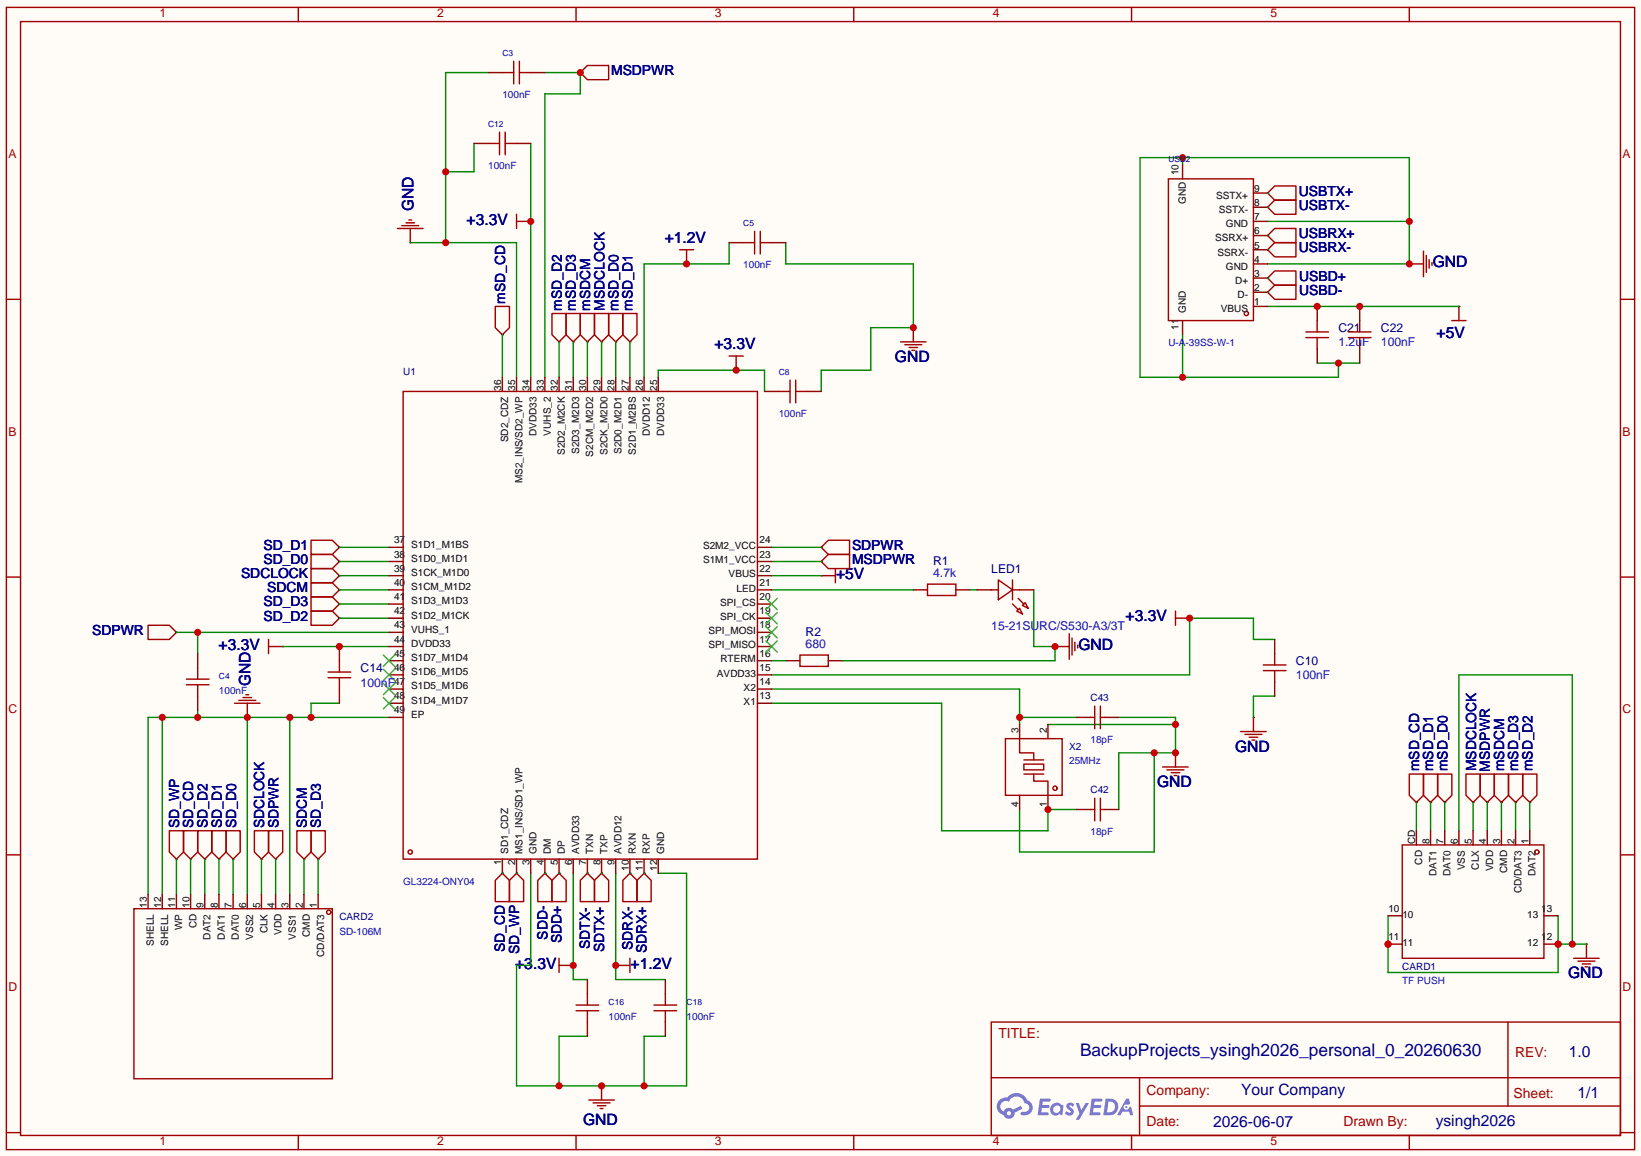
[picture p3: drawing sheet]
<svg xmlns="http://www.w3.org/2000/svg" width="294mm" height="207mm" viewBox="0 0 294 207" stroke-linecap="round" stroke-linejoin="round" font-family="sans-serif">
<path d="M0 0h294.1v207.2h-294.1z" fill="#fffcf7"/>
<g fill="none" stroke="#a10000" stroke-width=".25">
<path d="M1.1 1.3h291.9v204.8h-291.9zM3.7 3.9h286.7v199.6h-286.7zM53.5 1.3v2.6M103.3 1.3v2.6M153 1.3v2.6M202.8 1.3v2.6M252.6 1.3v2.6M1.1 53.7h2.6M290.4 53.7h2.6M1.1 103.4h2.6M290.4 103.4h2.6M1.1 153.2h2.6"/>
<path d="M290.4 153.2h2.6M177.7 183.2h112.7v20.3h-112.7zM177.7 193.2h112.7M204.2 198.2h86.2M204.2 193.2v10.1M270.3 183.2v15M1.1 203h2.6M53.5 203.5v2.6M103.3 203.5v2.6M153 203.5v2.6M202.8 203.5v2.6M252.6 203.5v2.6"/>
<path d="M290.4 203h2.6"/>
</g>
<g fill="#5487ff">
<path d="M191.3 197.8l.5-.2 .4 .1 .3 .3-.2 .4a.33 .33 0 0 0-.3-.3 .33 .33 0 0 0-.3 .2 1.01 1.01 0 0 1 .7 1.3 .96 .96 0 0 1-1.6-.1l.4-.4 .5 .3 .2-.1v-.1a.88 .88 0 0 1-.6-1.4z"/>
<path d="M192.8 197.7h.6l.4 1.3 .8-1.3h.6l-1.8 3h-.6l.7-1.1z"/>
<path d="M186.4 196.9h.8a1.1 1.1 0 0 1 1.1 .1 .26 .26 0 0 1-.2 .4h-1.2l-.1 .7h1.1l.2 .2-.3 .3h-1.1l-.1 .8h1.2l.1 .4-.2 .1h-1.7z"/>
<path d="M195.7 196.9h.8a1.11 1.11 0 0 1 1.1 .1 .26 .26 0 0 1-.3 .4h-1.1l-.1 .7h1.1l.2 .2-.3 .3h-1.1l-.1 .8h1.2l.1 .4-.2 .1h-1.7z"/>
<path d="M201.9 196.9h.5l.2 .9-.4 .2a.5 .5 0 0 0-.8 .2 .5 .5 0 0 0 .3 .7 .5 .5 0 0 0 .7-.4l.3-.2 .4 1.6h-.5l-.2-.6h-1.2l-.4 .6h-.6z"/>
<path d="M198.2 196.9l-.4 3h.9a1.51 1.51 0 0 0 1.7-1.5 1.51 1.51 0 0 0-1.7-1.5zM198.7 197.4a1 1 0 0 1 1.2 1.1 1 1 0 0 1-1.3 .9h-.2z"/>
<path d="M188.7 197.9a1.07 1.07 0 0 0-.3 1.5 1.07 1.07 0 0 0 1.5 .3l.5 .2 .2-1.7-.1-.1-.3-.1a1.02 1.02 0 0 0-1.5-.1zM188.7 198.8a.67 .67 0 0 1 1.3 0 .67 .67 0 0 1-1.3 0z"/>
<path d="M179.1 197.2a1.58 1.58 0 0 0 .8 2.7 1.01 1.01 0 0 0 1.1 .6 1.01 1.01 0 0 0 .9-1.1l1.4-.7-.3-.5-1.4 .7a1.03 1.03 0 0 0-1.7 .3 1 1 0 0 1-.5-1.4 1 1 0 0 1 1.4-.3 1.49 1.49 0 0 1 1.6-1 1.49 1.49 0 0 1 1.3 1.2 .82 .82 0 0 1 .7 1.1 .82 .82 0 0 1-1.2 .5 .31 .31 0 0 0-.3 .3 .31 .31 0 0 0 .3 .3 1.43 1.43 0 0 0 1.8-.9 1.43 1.43 0 0 0-.9-1.8 2.09 2.09 0 0 0-3.6-.5l-.8 .1zM180.5 199.5a.39 .39 0 0 1 .7 0 .39 .39 0 0 1-.7 0z"/>
<circle cx="201.9" cy="198.4" r=".19"/>
</g>
<g fill="none" stroke="#a10000" stroke-width=".25">
<path d="M104 13l1.3-1.3h3.8v2.6h-3.8zM72.8 39.9h1.5M73.3 39.4h.5M92.6 39.7h2.5M92.6 38.4v2.6M227.2 34.6l1.3-1.3h3.8v2.6h-3.8zM227.2 37.1l1.3-1.2h3.8v2.5h-3.8zM71.2 41h4.6M72 40.4h3.1M73.5 41v2.5M88.8 54.9h2.5v3.8l-1.3 1.3-1.2-1.3zM98.9 56.2h2.6v3.8l-1.3 1.3-1.3-1.3z"/>
<path d="M101.5 56.2h2.5v3.8l-1.3 1.3-1.2-1.3zM104 56.2h2.6v3.8l-1.3 1.3-1.3-1.3zM106.6 56.2h2.5v3.8l-1.3 1.3-1.2-1.3zM109.1 56.2h2.5v3.8l-1.2 1.3-1.3-1.3zM111.6 56.2h2.6v3.8l-1.3 1.3-1.3-1.3zM121.8 44.8h2.5M123.1 44.8v2.5M163.7 58.7v2.6M227.2 52.4l1.3-1.3h3.8v2.6h-3.8zM227.2 49.8l1.3-1.2h3.8v2.5h-3.8zM227.2 42.2l1.3-1.2h3.8v2.5h-3.8zM227.2 44.8l1.3-1.3h3.8v2.5h-3.8z"/>
<path d="M252.6 47.3h2.5M255.1 45v4.6M255.7 45.8v3M256.2 46.5v1.6M256.7 47v.6M260.2 57.5h2.6M261.5 54.9v2.6M130.7 63.8h2.5M132 63.8v2.6M161.4 61.3h4.6M162.2 61.8h3M162.9 62.3h1.6"/>
<path d="M163.4 62.8h.6M55.8 96.8h3.8l1.2 1.3-1.2 1.3h-3.8zM55.8 99.4h3.8l1.2 1.2-1.2 1.3h-3.8zM147.2 98.1l1.3-1.3h3.8v2.6h-3.8zM148.5 99.4h3.8v2.5h-3.8l-1.3-1.3zM26.5 112.1h3.9l1.2 1.2-1.2 1.3h-3.9zM48.1 115.9h2.6M48.1 114.6v2.6M55.8 101.9h3.8l1.2 1.3-1.2 1.3h-3.8zM55.8 109.5h3.8l1.2 1.3-1.2 1.3h-3.8zM55.8 107h3.8l1.2 1.3-1.2 1.2h-3.8zM55.8 104.5h3.8l1.2 1.2-1.2 1.3h-3.8z"/>
<path d="M143.4 117.4h5.1v2h-5.1zM147.2 103.2h2.5M149.7 101.9v2.6M166.2 104.7h5.1v2h-5.1zM189.1 115.9h2.5M191.6 113.6v4.6M192.2 114.4v3M192.7 115.1v1.5M193.2 115.6v.5M210.7 109.5v2.6M210.7 110.8h2.5M42 126h4.6"/>
<path d="M42.8 125.5h3M43.6 125h1.5M44.1 124.5h.5M44.3 126v2.6M208.4 137.5h4.6M209.2 138h3M209.9 138.5h1.6M210.4 139h.5M210.7 134.9v2.6M222.4 131.1h4.5M223.1 131.6h3.1M223.9 132.1h1.5"/>
<path d="M224.4 132.6h.5M224.7 128.6v2.5M252.6 138.7h2.5v3.9l-1.2 1.2-1.3-1.2zM255.1 138.7h2.6v3.9l-1.3 1.2-1.3-1.2zM257.7 138.7h2.5v3.9l-1.2 1.2-1.3-1.2zM262.8 138.7h2.5v3.9l-1.3 1.2-1.2-1.2zM265.3 138.7h2.5v3.9l-1.2 1.2-1.3-1.2zM267.8 138.7h2.6v3.9l-1.3 1.2-1.3-1.2zM270.4 138.7h2.5v3.9l-1.2 1.2-1.3-1.2zM272.9 138.7h2.6v3.9l-1.3 1.2-1.3-1.2zM30.4 148.9h2.5v3.8l-1.3 1.3-1.2-1.3zM32.9 148.9h2.5v3.8l-1.2 1.3-1.3-1.3z"/>
<path d="M35.4 148.9h2.6v3.8l-1.3 1.3-1.3-1.3zM38 148.9h2.5v3.8l-1.3 1.3-1.2-1.3zM40.5 148.9h2.6v3.8l-1.3 1.3-1.3-1.3zM45.6 148.9h2.5v3.8l-1.2 1.3-1.3-1.3zM48.1 148.9h2.6v3.8l-1.3 1.3-1.3-1.3zM53.2 148.9h2.6v3.8l-1.3 1.3-1.3-1.3zM55.8 148.9h2.5v3.8l-1.3 1.3-1.2-1.3zM90 156.5l1.3 1.3v3.8h-2.5v-3.8zM92.6 156.5l1.3 1.3v3.8h-2.6v-3.8zM97.7 156.5l1.2 1.3v3.8h-2.5v-3.8zM100.2 156.5l1.3 1.3v3.8h-2.6v-3.8zM105.3 156.5l1.3 1.3v3.8h-2.6v-3.8z"/>
<path d="M107.8 156.5l1.3 1.3v3.8h-2.5v-3.8zM112.9 156.5l1.3 1.3v3.8h-2.6v-3.8zM115.4 156.5l1.3 1.3v3.8h-2.5v-3.8zM100.2 173h2.5M100.2 171.8v2.5M110.4 173h2.5M112.9 171.8v2.5M282.1 171.8h4.5M282.8 172.3h3.1M283.6 172.8h1.5M284.1 173.3h.5M284.4 169.2v2.6"/>
<path d="M105.5 197.2h4.6M106.3 197.7h3M107.1 198.2h1.5M107.6 198.7h.5M107.8 194.6v2.6"/>
</g>
<g fill="none" stroke="#870000" stroke-width=".25">
<path d="M104 13h.1M95.1 39.7h.1M227.2 34.6h.1M227.2 37.1h.1M73.5 43.5h.1M123.1 47.3h.1M163.7 58.7h.1M227.2 52.4h.1M227.2 49.8h.1M227.2 42.2h.1M227.2 44.8h.1M252.6 47.3h.1"/>
<path d="M261.5 54.9h.1M90 60h.1M100.2 61.3h.1M102.7 61.3h.1M105.3 61.3h.1M107.8 61.3h.1M110.4 61.3h.1M112.9 61.3h.1M132 66.4h.1M60.8 98.1h.1M147.2 98.1h.1M31.6 113.3h.1"/>
<path d="M50.7 115.9h.1M60.8 103.2h.1M60.8 100.6h.1M60.8 110.8h.1M60.8 108.3h.1M60.8 105.7h.1M140.8 118.4h2.6M147.2 103.2h.1M147.2 100.6h.1M148.5 118.4h2.5M163.7 105.7h2.5M171.3 105.7h2.6"/>
<path d="M189.1 115.9h.1M213.2 110.8h.1M44.3 128.6h.1M210.7 134.9h.1M224.7 128.6h.1M31.6 154h.1M34.2 154h.1M36.7 154h.1M39.2 154h.1M41.8 154h.1M46.9 154h.1M49.4 154h.1"/>
<path d="M54.5 154h.1M57 154h.1M90 156.5h.1M92.6 156.5h.1M97.7 156.5h.1M100.2 156.5h.1M105.3 156.5h.1M107.8 156.5h.1M112.9 156.5h.1M115.4 156.5h.1M253.9 143.8h.1M256.4 143.8h.1"/>
<path d="M259 143.8h.1M264 143.8h.1M266.6 143.8h.1M269.1 143.8h.1M271.7 143.8h.1M274.2 143.8h.1M102.7 173h.1M110.4 173h.1M284.4 169.2h.1M107.8 194.6h.1"/>
</g>
<path d="M261.5 148.9v-27.9h20.3v48.2M248.8 164.1v10.2h30.5v-10.2M279.3 169.2h5.1" fill="none" stroke="#008700" stroke-width=".25"/>
<g fill="#c00">
<circle cx="281.8" cy="169.2" r=".63"/>
<circle cx="279.3" cy="169.2" r=".63"/>
<circle cx="248.8" cy="169.2" r=".63"/>
</g>
<path d="M95.1 156.5v16.5h-2.5v21.6h30.5v-38.1h-5.1M105.3 185.7h-5.1v8.9M119.3 185.7h-3.9v8.9" fill="none" stroke="#008700" stroke-width=".25"/>
<g fill="#c00">
<circle cx="100.2" cy="194.6" r=".63"/>
<circle cx="107.8" cy="194.6" r=".63"/>
<circle cx="115.4" cy="194.6" r=".63"/>
</g>
<path d="M138.3 98.1h8.9M138.3 103.2h8.9M138.3 100.6h8.9M29.1 128.6v31.7M35.4 127.3v1.3M44.3 128.6v31.7M51.9 128.6v31.7M60.8 126h-5v2.6M69.7 128.6h-43.2v31.7M49.4 154v6.3M266.6 143.8v5.1" fill="none" stroke="#008700" stroke-width=".25"/>
<g fill="#c00">
<circle cx="44.3" cy="128.6" r=".63"/>
<circle cx="51.9" cy="128.6" r=".63"/>
<circle cx="29.1" cy="128.6" r=".63"/>
<circle cx="35.4" cy="128.6" r=".63"/>
<circle cx="55.8" cy="128.6" r=".63"/>
</g>
<g fill="none" stroke="#008700" stroke-width=".25">
<path d="M87.5 13h-7.6v30.5M85 25.7v5.1h-5.1M73.5 43.5h19.1v24.1M90 60v7.6M100.2 61.3v6.3M102.7 61.3v6.3M105.3 61.3v6.3M107.8 61.3v6.3M110.4 61.3v6.3M112.9 61.3v6.3M60.8 98.1h8.9M60.8 103.2h8.9"/>
<path d="M60.8 100.6h8.9M60.8 108.3h8.9M60.8 110.8h8.9M60.8 105.7h8.9M31.6 154v6.3M34.2 154v6.3M36.7 154v6.3M39.2 154v6.3M41.8 154v6.3M46.9 154v6.3M54.5 154v6.3M57 154v6.3"/>
<path d="M253.9 143.8v5.1M256.4 143.8v5.1M259 143.8v5.1M264 143.8v5.1M269.1 143.8v5.1M271.7 143.8v5.1M274.2 143.8v5.1"/>
</g>
<g fill="#c00">
<circle cx="79.9" cy="43.5" r=".63"/>
<circle cx="79.9" cy="30.8" r=".63"/>
</g>
<path d="M185.3 105.7v10.2h3.8v2.5h-38.1" fill="none" stroke="#008700" stroke-width=".25"/>
<circle cx="189.1" cy="115.9" r=".63" fill="#c00"/>
<path d="M138.3 105.7h25.4M138.3 118.4h2.5M173.9 105.7h1.2M138.3 123.5h44.5v6.4M182.8 128.6h10.1" fill="none" stroke="#008700" stroke-width=".25"/>
<circle cx="182.8" cy="128.6" r=".63" fill="#c00"/>
<path d="M187.8 129.9h22.9M200.5 128.6h10.2v6.3h-10.2v10.2M206.9 134.9v17.8h-24.1v-7.6" fill="none" stroke="#008700" stroke-width=".25"/>
<g fill="#c00">
<circle cx="206.9" cy="134.9" r=".63"/>
<circle cx="210.7" cy="134.9" r=".63"/>
<circle cx="210.7" cy="129.9" r=".63"/>
</g>
<path d="M31.6 113.3h38.1M35.4 113.3v3.9M138.3 126h30.5v22.9h19v-3.8h5.1" fill="none" stroke="#008700" stroke-width=".25"/>
<circle cx="35.4" cy="113.3" r=".63" fill="#c00"/>
<path d="M228.5 114.6h-3.8v-3.8h-11.5v10.2h-74.9" fill="none" stroke="#008700" stroke-width=".25"/>
<circle cx="213.2" cy="110.8" r=".63" fill="#c00"/>
<path d="M140.8 43.5v3.8h22.9v11.4h-7.6v7.7h-8.9v3.8M228.5 124.8h-3.8v3.8" fill="none" stroke="#008700" stroke-width=".25"/>
<circle cx="163.7" cy="58.7" r=".63" fill="#c00"/>
<path d="M118 67.6v-1.2h19v3.8" fill="none" stroke="#008700" stroke-width=".25"/>
<circle cx="132" cy="66.4" r=".63" fill="#c00"/>
<path d="M130.7 43.5v3.8h-15.3v20.3" fill="none" stroke="#008700" stroke-width=".25"/>
<circle cx="123.1" cy="47.3" r=".63" fill="#c00"/>
<path d="M95.1 25.7v41.9" fill="none" stroke="#008700" stroke-width=".25"/>
<circle cx="95.1" cy="39.7" r=".63" fill="#c00"/>
<path d="M97.7 13h6.3v3.8h-6.3v50.8" fill="none" stroke="#008700" stroke-width=".25"/>
<circle cx="104" cy="13" r=".63" fill="#c00"/>
<path d="M50.7 115.9h19M102.7 156.5v19.1h2.6" fill="none" stroke="#008700" stroke-width=".25"/>
<circle cx="102.7" cy="173" r=".63" fill="#c00"/>
<path d="M110.4 156.5v19.1h8.9" fill="none" stroke="#008700" stroke-width=".25"/>
<circle cx="110.4" cy="173" r=".63" fill="#c00"/>
<path d="M212 28.3v1.2M227.2 39.7h25.4M227.2 47.3h25.4v-19h-48.3v39.3h35.6v-2.5M212 60v7.6M236.1 65.1h7.6" fill="none" stroke="#008700" stroke-width=".25"/>
<g fill="#c00">
<circle cx="239.9" cy="65.1" r=".63"/>
<circle cx="212" cy="67.6" r=".63"/>
<circle cx="212" cy="28.3" r=".63"/>
<circle cx="252.6" cy="39.7" r=".63"/>
<circle cx="252.6" cy="47.3" r=".63"/>
</g>
<g fill="none" stroke="#008700" stroke-width=".25">
<path d="M227.2 34.6h.1M227.2 37.1h.1M227.2 52.4h.1M227.2 49.8h.1M227.2 42.2h.1M227.2 44.8h.1M227.2 54.9h34.3M90 156.5h.1M92.6 156.5h.1M97.7 156.5h.1M100.2 156.5h.1M105.3 156.5h.1"/>
<path d="M107.8 156.5h.1M112.9 156.5h.1M115.4 156.5h.1"/>
</g>
<g fill="none" stroke="#a10000" stroke-width=".25">
<path d="M90 13h2.1M92.1 11v4M93.1 11v4M93.1 13h2M87.5 25.7h2M89.5 23.7v4M90.6 23.7v4M90.6 25.7h2M209.4 32.1h15.3v25.4h-15.3zM133.2 43.5h2.1M135.3 41.5v4M136.3 41.5v4"/>
<path d="M136.3 43.5h2M72.3 70.2h63.5v83.8h-63.5zM139.6 70.2h2M141.6 68.1v4.1M142.6 68.1v4.1M142.6 70.2h2.1M35.4 119.7v2M33.4 122.7h4.1M33.4 121.7h4.1M35.4 122.7v2.1M251.3 151.4h25.4v20.4h-25.4zM105.3 178.1v2"/>
<path d="M119.3 178.1v2M103.3 181.2h4M103.3 180.1h4M105.3 181.2v2M117.2 181.2h4.1M117.2 180.1h4.1M119.3 181.2v2"/>
<circle cx="223.4" cy="56.2" r=".38"/>
<circle cx="73.5" cy="152.7" r=".38"/>
<circle cx="275.5" cy="152.7" r=".38"/>
</g>
<g fill="none" stroke="#870000" stroke-width=".25">
<path d="M87.5 13h2.5M95.1 13h2.6M85 25.7h2.5M92.6 25.7h2.5M212 29.5v2.6M224.7 39.7h2.5M224.7 37.1h2.5M224.7 34.6h2.5M130.7 43.5h2.5M138.3 43.5h2.5M212 57.5v2.5M224.7 54.9h2.5"/>
<path d="M224.7 52.4h2.5M224.7 49.8h2.5M224.7 47.3h2.5M224.7 44.8h2.5M224.7 42.2h2.5M90 67.6v2.6M92.6 67.6v2.6M95.1 67.6v2.6M97.7 67.6v2.6M100.2 67.6v2.6M102.7 67.6v2.6M105.3 67.6v2.6"/>
<path d="M107.8 67.6v2.6M110.4 67.6v2.6M112.9 67.6v2.6M115.4 67.6v2.6M118 67.6v2.6M137 70.2h2.6M144.7 70.2h2.5M69.7 98.1h2.6M135.8 98.1h2.5M35.4 117.2v2.5M69.7 118.4h2.6M69.7 115.9h2.6"/>
<path d="M69.7 113.3h2.6M69.7 110.8h2.6M69.7 108.3h2.6M69.7 105.7h2.6M69.7 103.2h2.6M69.7 100.6h2.6M135.8 118.4h2.5M135.8 115.9h2.5M135.8 113.3h2.5M135.8 110.8h2.5M135.8 108.3h2.5M135.8 105.7h2.5"/>
<path d="M135.8 103.2h2.5M135.8 100.6h2.5M35.4 124.8v2.5M69.7 126h2.6M69.7 123.5h2.6M69.7 121h2.6M69.7 128.6h2.6M135.8 126h2.5M135.8 123.5h2.5M135.8 121h2.5M90 154v2.5M92.6 154v2.5"/>
<path d="M95.1 154v2.5M97.7 154v2.5M100.2 154v2.5M102.7 154v2.5M105.3 154v2.5M107.8 154v2.5M110.4 154v2.5M112.9 154v2.5M115.4 154v2.5M118 154v2.5M253.9 148.9v2.5M256.4 148.9v2.5"/>
<path d="M259 148.9v2.5M261.5 148.9v2.5M264 148.9v2.5M266.6 148.9v2.5M269.1 148.9v2.5M271.7 148.9v2.5M274.2 148.9v2.5M105.3 175.6v2.5M119.3 175.6v2.5M248.8 164.1h2.5M248.8 169.2h2.5M105.3 183.2v2.5"/>
<path d="M119.3 183.2v2.5"/>
</g>
<g fill="none" stroke="#3c3" stroke-width=".25">
<path d="M68.7 117.4l2 2M68.7 119.9l2 2.1M70.7 117.4l-2 2M70.7 119.9l-2 2.1M137.3 114.9l2 2M137.3 112.3l2 2.1M137.3 109.8l2 2M137.3 107.2l2 2.1M139.3 114.9l-2 2M139.3 112.3l-2 2.1M139.3 109.8l-2 2M139.3 107.2l-2 2.1"/>
<path d="M68.7 122.5l2 2M68.7 125l2 2.1M70.7 122.5l-2 2M70.7 125l-2 2.1"/>
</g>
<circle cx="248.8" cy="169.2" r=".63" fill="#c00"/>
<path d="M276.7 169.2h2.6" fill="none" stroke="#870000" stroke-width=".25"/>
<circle cx="279.3" cy="169.2" r=".63" fill="#c00"/>
<g fill="none" stroke="#870000" stroke-width=".25">
<path d="M187.8 142.6v2.5M26.5 160.3v2.6M29.1 160.3v2.6M31.6 160.3v2.6M34.2 160.3v2.6M36.7 160.3v2.6M39.2 160.3v2.6M41.8 160.3v2.6M44.3 160.3v2.6M46.9 160.3v2.6M49.4 160.3v2.6M51.9 160.3v2.6"/>
<path d="M54.5 160.3v2.6M57 160.3v2.6M276.7 164.1h2.6"/>
</g>
<g fill="none" stroke="#a10000" stroke-width=".25">
<path d="M24 162.9h35.6v30.5h-35.6z"/>
<circle cx="58.9" cy="163.5" r=".38"/>
</g>
<circle cx="187.8" cy="145.1" r=".63" fill="#c00"/>
<path d="M236.1 54.9v2.6M175.1 105.7h2.6M182.8 105.7h2.5M182.8 129.9v2.5M187.8 129.9v2.5M192.9 128.6h2.6M198 128.6h2.5M182.8 142.6v2.5M192.9 145.1h2.6M198 145.1h2.5" fill="none" stroke="#870000" stroke-width=".25"/>
<g fill="none" stroke="#a10000" stroke-width=".25">
<path d="M234.1 59.5h4M177.7 105.7h1.2M178.9 103.9l2.6 1.8-2.6 1.8zM181.5 108.3l1 1M181.5 105.7h1.3M181.5 103.9v3.6M182.2 109.5l.6-.5 .5 1zM182.5 107.2l1 1.1M183.3 108.5l.5-.5 .5 1zM180.2 132.4h10.2v10.2h-10.2zM182.8 132.4v2.5h2.5v1.3M183.5 137h3.6v1h-3.6z"/>
<path d="M183.5 138.7h3.6M183.5 136.2h3.6M185.3 138.7v1.3h2.5v2.6M195.5 128.6h.7M196.2 126.5v4.1M197.2 126.5v4.1M197.2 128.6h.8M195.5 145.1h.7M196.2 143.1v4M197.2 143.1v4M197.2 145.1h.8"/>
<circle cx="189.1" cy="141.3" r=".38"/>
</g>
<circle cx="236.1" cy="54.9" r=".63" fill="#c00"/>
<path d="M236.1 57.5v2M234.1 60.5h4M236.1 60.5v2M60.8 118.4v2.1M226.4 119.2h4.1M228.5 117.2v2M58.8 121.5h4.1M58.8 120.5h4.1M226.4 120.2h4.1M228.5 120.2v2" fill="none" stroke="#a10000" stroke-width=".25"/>
<path d="M236.1 62.5v2.6M60.8 115.9v2.5M228.5 114.6v2.6M60.8 123.5v2.5M228.5 122.2v2.6" fill="none" stroke="#870000" stroke-width=".25"/>
<circle cx="60.8" cy="115.9" r=".63" fill="#c00"/>
<path d="M241.7 59.5h4M60.8 121.5v2" fill="none" stroke="#a10000" stroke-width=".25"/>
<path d="M243.7 54.9v2.6" fill="none" stroke="#870000" stroke-width=".25"/>
<circle cx="243.7" cy="54.9" r=".63" fill="#c00"/>
<path d="M243.7 57.5v2M241.7 60.5h4M243.7 60.5v2" fill="none" stroke="#a10000" stroke-width=".25"/>
<path d="M243.7 62.5v2.6" fill="none" stroke="#870000" stroke-width=".25"/>
<text font-size="3.1" fill="#000080" x="193.6" y="189.2">BackupProjects_ysingh2026_personal_0_20260630</text>
<g font-size="2.8" fill="#00f">
<text x="74.1" y="37.9" transform="rotate(-90 74.1 37.9)">GND</text>
<text x="83.6" y="40.3">+3.3V</text>
<text x="119.1" y="43.6">+1.2V</text>
<text x="256.8" y="47.9">GND</text>
<text x="128" y="62.6">+3.3V</text>
<text x="160.4" y="64.9">GND</text>
<text x="257.5" y="60.6">+5V</text>
<text x="149.9" y="103.7">+5V</text>
<text x="201.7" y="111.4">+3.3V</text>
<text x="39.2" y="116.5">+3.3V</text>
<text x="193.3" y="116.4">GND</text>
<text x="44.9" y="123" transform="rotate(-90 44.9 123)">GND</text>
<text x="221.4" y="134.7">GND</text>
<text x="207.4" y="141.1">GND</text>
<text x="92.3" y="173.6">+3.3V</text>
<text x="113" y="173.6">+1.2V</text>
<text x="281.1" y="175.4">GND</text>
<text x="104.5" y="201.5">GND</text>
</g>
<g font-size="2.8" fill="#000080">
<text x="281.2" y="189.4">1.0</text>
<text x="222.4" y="196.3">Your Company</text>
<text x="282.7" y="196.8">1/1</text>
<text x="217.5" y="201.9">2026-06-07</text>
<text x="257.3" y="201.9">ysingh2026</text>
</g>
<g font-size="2.5" fill="#00f">
<text x="109.5" y="13.5">MSDPWR</text>
<text x="232.8" y="35.1">USBTX+</text>
<text x="232.8" y="37.6">USBTX-</text>
<text x="232.8" y="42.7">USBRX+</text>
<text x="232.8" y="45.2">USBRX-</text>
<text x="232.9" y="52.9">USBD-</text>
<text x="232.9" y="50.3">USBD+</text>
<text x="90.5" y="54.4" transform="rotate(-90 90.5 54.4)">mSD_CD</text>
<text x="100.7" y="55.7" transform="rotate(-90 100.7 55.7)">mSD_D2</text>
<text x="103.2" y="55.7" transform="rotate(-90 103.2 55.7)">mSD_D3</text>
<text x="105.8" y="55.7" transform="rotate(-90 105.8 55.7)">mSDCM</text>
<text x="108.4" y="55.7" transform="rotate(-90 108.4 55.7)">MSDCLOCK</text>
<text x="110.8" y="55.7" transform="rotate(-90 110.8 55.7)">mSD_D0</text>
<text x="113.4" y="55.7" transform="rotate(-90 113.4 55.7)">mSD_D1</text>
<text x="47.2" y="98.5">SD_D1</text>
<text x="47.2" y="101.1">SD_D0</text>
<text x="152.7" y="98.6">SDPWR</text>
<text x="152.7" y="101.1">MSDPWR</text>
<text x="43.2" y="103.6">SDCLOCK</text>
<text x="47.9" y="106.2">SDCM</text>
<text x="16.5" y="113.8">SDPWR</text>
<text x="47.2" y="111.2">SD_D2</text>
<text x="47.2" y="108.7">SD_D3</text>
<text x="254.4" y="138.2" transform="rotate(-90 254.4 138.2)">mSD_CD</text>
<text x="256.9" y="138.2" transform="rotate(-90 256.9 138.2)">mSD_D1</text>
<text x="259.4" y="138.2" transform="rotate(-90 259.4 138.2)">mSD_D0</text>
<text x="264.6" y="138.2" transform="rotate(-90 264.6 138.2)">MSDCLOCK</text>
<text x="267.1" y="138.3" transform="rotate(-90 267.1 138.3)">MSDPWR</text>
<text x="269.6" y="138.2" transform="rotate(-90 269.6 138.2)">mSDCM</text>
<text x="272.1" y="138.2" transform="rotate(-90 272.1 138.2)">mSD_D3</text>
<text x="274.7" y="138.2" transform="rotate(-90 274.7 138.2)">mSD_D2</text>
<text x="32.1" y="148.4" transform="rotate(-90 32.1 148.4)">SD_WP</text>
<text x="34.6" y="148.4" transform="rotate(-90 34.6 148.4)">SD_CD</text>
<text x="37.2" y="148.4" transform="rotate(-90 37.2 148.4)">SD_D2</text>
<text x="39.8" y="148.4" transform="rotate(-90 39.8 148.4)">SD_D1</text>
<text x="42.3" y="148.4" transform="rotate(-90 42.3 148.4)">SD_D0</text>
<text x="47.3" y="148.5" transform="rotate(-90 47.3 148.5)">SDCLOCK</text>
<text x="49.9" y="148.5" transform="rotate(-90 49.9 148.5)">SDPWR</text>
<text x="55" y="148.4" transform="rotate(-90 55 148.4)">SDCM</text>
<text x="57.5" y="148.4" transform="rotate(-90 57.5 148.4)">SD_D3</text>
<text x="90.5" y="170.7" transform="rotate(-90 90.5 170.7)">SD_CD</text>
<text x="93" y="171" transform="rotate(-90 93 171)">SD_WP</text>
<text x="98.1" y="168.4" transform="rotate(-90 98.1 168.4)">SDD-</text>
<text x="100.7" y="169.1" transform="rotate(-90 100.7 169.1)">SDD+</text>
<text x="105.7" y="170.1" transform="rotate(-90 105.7 170.1)">SDTX-</text>
<text x="108.3" y="170.7" transform="rotate(-90 108.3 170.7)">SDTX+</text>
<text x="113.4" y="170.2" transform="rotate(-90 113.4 170.2)">SDRX-</text>
<text x="115.9" y="170.9" transform="rotate(-90 115.9 170.9)">SDRX+</text>
</g>
<g font-size="2.5" fill="#a00000">
<text x="178.9" y="186">TITLE:</text>
<text x="271.6" y="189.4">REV:</text>
<text x="205.5" y="196.3">Company:</text>
<text x="271.3" y="196.7">Sheet:</text>
<text x="205.5" y="201.8">Date:</text>
<text x="240.8" y="201.9">Drawn By:</text>
</g>
<g font-size="2.2" fill="#a00000">
<text x="28.6" y="3">1</text>
<text x="78.4" y="3">2</text>
<text x="128.1" y="3">3</text>
<text x="177.9" y="3">4</text>
<text x="227.7" y="3">5</text>
<text x="1.5" y="28.3">A</text>
<text x="290.8" y="28.3">A</text>
<text x="1.5" y="78.1">B</text>
<text x="290.8" y="78.1">B</text>
<text x="1.5" y="127.9">C</text>
<text x="290.8" y="127.9">C</text>
<text x="1.5" y="177.7">D</text>
<text x="290.8" y="177.7">D</text>
<text x="28.6" y="205.2">1</text>
<text x="78.4" y="205.2">2</text>
<text x="128.1" y="205.2">3</text>
<text x="177.9" y="205.2">4</text>
<text x="227.7" y="205.2">5</text>
</g>
<g font-size="2.2" fill="#000080">
<text x="239.9" y="59.6">C21</text>
<text x="247.5" y="59.6">C22</text>
<text x="167.3" y="101.2">R1</text>
<text x="177.7" y="102.7">LED1</text>
<text x="144.4" y="113.9">R2</text>
<text x="232.3" y="119.2">C10</text>
<text x="64.6" y="120.5">C14</text>
</g>
<g font-size="2.2" fill="#00f">
<text x="239.9" y="62.1">1.2uF</text>
<text x="247.5" y="62.1">100nF</text>
<text x="167.3" y="103.5">4.7k</text>
<text x="177.7" y="112.9">15-21SURC/S530-A3/3T</text>
<text x="144.4" y="116.2">680</text>
<text x="64.6" y="123.1">100nF</text>
<text x="232.3" y="121.8">100nF</text>
</g>
<g font-size="1.8" fill="#00f">
<text x="90" y="17.6">100nF</text>
<text x="87.5" y="30.3">100nF</text>
<text x="133.2" y="48.1">100nF</text>
<text x="209.4" y="62.1">U-A-39SS-W-1</text>
<text x="139.6" y="74.8">100nF</text>
<text x="39.2" y="124.3">100nF</text>
<text x="191.6" y="137">25MHz</text>
<text x="195.5" y="133.2">18pF</text>
<text x="195.5" y="149.7">18pF</text>
<text x="72.3" y="158.6">GL3224-ONY04</text>
<text x="60.8" y="167.5">SD-106M</text>
<text x="251.3" y="176.4">TF PUSH</text>
<text x="109.1" y="182.7">100nF</text>
<text x="123.1" y="182.7">100nF</text>
</g>
<g font-size="1.8">
<text x="211.3" y="31.4" transform="rotate(-90 211.3 31.4)">10</text>
<text x="218" y="35.7">SSTX+</text>
<text x="224.8" y="34.4">9</text>
<text x="212.5" y="36.5" transform="rotate(-90 212.5 36.5)">GND</text>
<text x="218.4" y="38.2">SSTX-</text>
<text x="219.7" y="40.7">GND</text>
<text x="224.8" y="39.5">7</text>
<text x="224.8" y="36.9">8</text>
<text x="217.8" y="43.3">SSRX+</text>
<text x="218.2" y="45.8">SSRX-</text>
<text x="224.8" y="47.1">4</text>
<text x="224.8" y="44.5">5</text>
<text x="224.8" y="42">6</text>
<text x="219.7" y="48.4">GND</text>
<text x="221.4" y="50.9">D+</text>
<text x="221.8" y="53.4">D-</text>
<text x="224.8" y="52.2">2</text>
<text x="224.8" y="49.6">3</text>
<text x="211.3" y="59.1" transform="rotate(-90 211.3 59.1)">11</text>
<text x="212.5" y="56" transform="rotate(-90 212.5 56)">GND</text>
<text x="218.8" y="56">VBUS</text>
<text x="224.8" y="54.7">1</text>
<text x="89.8" y="70" transform="rotate(-90 89.8 70)">36</text>
<text x="92.4" y="70" transform="rotate(-90 92.4 70)">35</text>
<text x="94.9" y="70" transform="rotate(-90 94.9 70)">34</text>
<text x="97.4" y="70" transform="rotate(-90 97.4 70)">33</text>
<text x="100" y="70" transform="rotate(-90 100 70)">32</text>
<text x="102.5" y="70" transform="rotate(-90 102.5 70)">31</text>
<text x="105.1" y="70" transform="rotate(-90 105.1 70)">30</text>
<text x="107.6" y="70" transform="rotate(-90 107.6 70)">29</text>
<text x="110.1" y="70" transform="rotate(-90 110.1 70)">28</text>
<text x="112.7" y="70" transform="rotate(-90 112.7 70)">27</text>
<text x="115.2" y="70" transform="rotate(-90 115.2 70)">26</text>
<text x="117.8" y="70" transform="rotate(-90 117.8 70)">25</text>
<text x="91.1" y="79.3" transform="rotate(-90 91.1 79.3)">SD2_CDZ</text>
<text x="96.2" y="78.2" transform="rotate(-90 96.2 78.2)">DVDD33</text>
<text x="98.7" y="78.1" transform="rotate(-90 98.7 78.1)">VUHS_2</text>
<text x="101.3" y="81.6" transform="rotate(-90 101.3 81.6)">S2D2_M2CK</text>
<text x="103.8" y="81.4" transform="rotate(-90 103.8 81.4)">S2D3_M2D3</text>
<text x="106.3" y="81.9" transform="rotate(-90 106.3 81.9)">S2CM_M2D2</text>
<text x="108.9" y="81.6" transform="rotate(-90 108.9 81.6)">S2CK_M2D0</text>
<text x="111.4" y="81.4" transform="rotate(-90 111.4 81.4)">S2D0_M2D1</text>
<text x="114" y="81.5" transform="rotate(-90 114 81.5)">S2D1_M2BS</text>
<text x="116.5" y="78.2" transform="rotate(-90 116.5 78.2)">DVDD12</text>
<text x="119" y="78.2" transform="rotate(-90 119 78.2)">DVDD33</text>
<text x="93.6" y="86.6" transform="rotate(-90 93.6 86.6)">MS2_INS/SD2_WP</text>
<text x="70.6" y="97.4">37</text>
<text x="70.6" y="99.9">38</text>
<text x="73.7" y="98.2">S1D1_M1BS</text>
<text x="73.7" y="100.7">S1D0_M1D1</text>
<text x="126" y="101">S1M1_VCC</text>
<text x="126" y="98.4">S2M2_VCC</text>
<text x="136.1" y="99.9">23</text>
<text x="136.1" y="97.4">24</text>
<text x="70.6" y="102.5">39</text>
<text x="70.6" y="105">40</text>
<text x="70.6" y="107.6">41</text>
<text x="73.7" y="103.2">S1CK_M1D0</text>
<text x="73.7" y="105.8">S1CM_M1D2</text>
<text x="130.6" y="103.5">VBUS</text>
<text x="132" y="106">LED</text>
<text x="136.1" y="107.6">20</text>
<text x="136.1" y="105">21</text>
<text x="136.1" y="102.5">22</text>
<text x="70.6" y="110.1">42</text>
<text x="70.6" y="112.6">43</text>
<text x="73.7" y="108.3">S1D3_M1D3</text>
<text x="73.7" y="110.9">S1D2_M1CK</text>
<text x="73.7" y="113.4">VUHS_1</text>
<text x="127" y="113.7">SPI_MOSI</text>
<text x="129.1" y="111.1">SPI_CK</text>
<text x="129.1" y="108.6">SPI_CS</text>
<text x="136.1" y="112.6">18</text>
<text x="136.1" y="110.1">19</text>
<text x="70.6" y="115.2">44</text>
<text x="70.6" y="117.7">45</text>
<text x="73.7" y="115.9">DVDD33</text>
<text x="73.7" y="118.5">S1D7_M1D4</text>
<text x="127" y="116.2">SPI_MISO</text>
<text x="129.1" y="118.7">RTERM</text>
<text x="136.1" y="117.7">16</text>
<text x="136.1" y="115.2">17</text>
<text x="70.6" y="120.3">46</text>
<text x="70.6" y="122.8">47</text>
<text x="70.6" y="125.3">48</text>
<text x="73.7" y="121">S1D6_M1D5</text>
<text x="73.7" y="123.6">S1D5_M1D6</text>
<text x="128.5" y="121.3">AVDD33</text>
<text x="133.3" y="123.8">X2</text>
<text x="136.1" y="125.3">13</text>
<text x="136.1" y="122.8">14</text>
<text x="136.1" y="120.3">15</text>
<text x="70.6" y="127.9">49</text>
<text x="73.7" y="126.1">S1D4_M1D7</text>
<text x="73.7" y="128.6">EP</text>
<text x="133.3" y="126.4">X1</text>
<text x="182.5" y="131.4" transform="rotate(-90 182.5 131.4)">3</text>
<text x="187.6" y="131.4" transform="rotate(-90 187.6 131.4)">2</text>
<text x="182.5" y="144.6" transform="rotate(-90 182.5 144.6)">4</text>
<text x="187.6" y="144.6" transform="rotate(-90 187.6 144.6)">1</text>
<text x="89.8" y="155.1" transform="rotate(-90 89.8 155.1)">1</text>
<text x="91.1" y="153" transform="rotate(-90 91.1 153)">SD1_CDZ</text>
<text x="92.4" y="155.1" transform="rotate(-90 92.4 155.1)">2</text>
<text x="93.6" y="153" transform="rotate(-90 93.6 153)">MS1_INS/SD1_WP</text>
<text x="94.9" y="155.1" transform="rotate(-90 94.9 155.1)">3</text>
<text x="96.2" y="153" transform="rotate(-90 96.2 153)">GND</text>
<text x="97.4" y="155.1" transform="rotate(-90 97.4 155.1)">4</text>
<text x="98.7" y="153" transform="rotate(-90 98.7 153)">DM</text>
<text x="100" y="155.1" transform="rotate(-90 100 155.1)">5</text>
<text x="101.3" y="153" transform="rotate(-90 101.3 153)">DP</text>
<text x="102.5" y="155.1" transform="rotate(-90 102.5 155.1)">6</text>
<text x="103.8" y="153" transform="rotate(-90 103.8 153)">AVDD33</text>
<text x="105.1" y="155.1" transform="rotate(-90 105.1 155.1)">7</text>
<text x="106.3" y="153" transform="rotate(-90 106.3 153)">TXN</text>
<text x="107.6" y="155.1" transform="rotate(-90 107.6 155.1)">8</text>
<text x="108.9" y="153" transform="rotate(-90 108.9 153)">TXP</text>
<text x="110.1" y="155.1" transform="rotate(-90 110.1 155.1)">9</text>
<text x="111.4" y="153" transform="rotate(-90 111.4 153)">AVDD12</text>
<text x="114" y="153" transform="rotate(-90 114 153)">RXN</text>
<text x="116.5" y="153" transform="rotate(-90 116.5 153)">RXP</text>
<text x="119" y="153" transform="rotate(-90 119 153)">GND</text>
<text x="253.7" y="151.3" transform="rotate(-90 253.7 151.3)">CD</text>
<text x="254.9" y="155" transform="rotate(-90 254.9 155)">CD</text>
<text x="256.2" y="151.3" transform="rotate(-90 256.2 151.3)">8</text>
<text x="258.7" y="151.3" transform="rotate(-90 258.7 151.3)">7</text>
<text x="261.3" y="151.3" transform="rotate(-90 261.3 151.3)">6</text>
<text x="262.5" y="156" transform="rotate(-90 262.5 156)">VSS</text>
<text x="263.8" y="151.3" transform="rotate(-90 263.8 151.3)">5</text>
<text x="265.1" y="155.9" transform="rotate(-90 265.1 155.9)">CLX</text>
<text x="266.4" y="151.3" transform="rotate(-90 266.4 151.3)">4</text>
<text x="268.9" y="151.3" transform="rotate(-90 268.9 151.3)">3</text>
<text x="271.4" y="151.3" transform="rotate(-90 271.4 151.3)">2</text>
<text x="274" y="151.3" transform="rotate(-90 274 151.3)">1</text>
<text x="112.7" y="156.1" transform="rotate(-90 112.7 156.1)">10</text>
<text x="115.2" y="156.1" transform="rotate(-90 115.2 156.1)">11</text>
<text x="117.8" y="156.1" transform="rotate(-90 117.8 156.1)">12</text>
<text x="257.5" y="157" transform="rotate(-90 257.5 157)">DAT1</text>
<text x="260" y="157" transform="rotate(-90 260 157)">DAT0</text>
<text x="267.6" y="156.2" transform="rotate(-90 267.6 156.2)">VDD</text>
<text x="270.2" y="156.5" transform="rotate(-90 270.2 156.5)">CMD</text>
<text x="272.7" y="160.1" transform="rotate(-90 272.7 160.1)">CD/DAT3</text>
<text x="275.2" y="157" transform="rotate(-90 275.2 157)">DAT2</text>
<text x="26.3" y="162.7" transform="rotate(-90 26.3 162.7)">13</text>
<text x="28.9" y="162.7" transform="rotate(-90 28.9 162.7)">12</text>
<text x="31.4" y="162.7" transform="rotate(-90 31.4 162.7)">11</text>
<text x="32.7" y="166.7" transform="rotate(-90 32.7 166.7)">WP</text>
<text x="33.9" y="162.7" transform="rotate(-90 33.9 162.7)">10</text>
<text x="35.2" y="166.4" transform="rotate(-90 35.2 166.4)">CD</text>
<text x="36.5" y="162.7" transform="rotate(-90 36.5 162.7)">9</text>
<text x="39" y="162.7" transform="rotate(-90 39 162.7)">8</text>
<text x="41.6" y="162.7" transform="rotate(-90 41.6 162.7)">7</text>
<text x="44.1" y="162.7" transform="rotate(-90 44.1 162.7)">6</text>
<text x="46.6" y="162.7" transform="rotate(-90 46.6 162.7)">5</text>
<text x="47.9" y="167.3" transform="rotate(-90 47.9 167.3)">CLK</text>
<text x="49.2" y="162.7" transform="rotate(-90 49.2 162.7)">4</text>
<text x="50.5" y="167.6" transform="rotate(-90 50.5 167.6)">VDD</text>
<text x="51.7" y="162.7" transform="rotate(-90 51.7 162.7)">3</text>
<text x="54.3" y="162.7" transform="rotate(-90 54.3 162.7)">2</text>
<text x="55.5" y="167.9" transform="rotate(-90 55.5 167.9)">CMD</text>
<text x="56.8" y="162.7" transform="rotate(-90 56.8 162.7)">1</text>
<text x="248.9" y="163.4">10</text>
<text x="251.4" y="164.5">10</text>
<text x="273.7" y="164.5">13</text>
<text x="276.2" y="163.4">13</text>
<text x="27.6" y="169.5" transform="rotate(-90 27.6 169.5)">SHELL</text>
<text x="30.1" y="169.5" transform="rotate(-90 30.1 169.5)">SHELL</text>
<text x="37.8" y="168.4" transform="rotate(-90 37.8 168.4)">DAT2</text>
<text x="40.3" y="168.4" transform="rotate(-90 40.3 168.4)">DAT1</text>
<text x="42.8" y="168.4" transform="rotate(-90 42.8 168.4)">DAT0</text>
<text x="45.4" y="168.4" transform="rotate(-90 45.4 168.4)">VSS2</text>
<text x="53" y="168.4" transform="rotate(-90 53 168.4)">VSS1</text>
<text x="58.1" y="171.5" transform="rotate(-90 58.1 171.5)">CD/DAT3</text>
<text x="248.9" y="168.5">11</text>
<text x="251.4" y="169.5">11</text>
<text x="273.7" y="169.5">12</text>
<text x="276.2" y="168.5">12</text>
</g>
<g font-size="1.8" fill="#000080">
<text x="72.3" y="67.2">U1</text>
<text x="195.5" y="125.6">C43</text>
<text x="191.6" y="134.5">X2</text>
<text x="195.5" y="142.1">C42</text>
<text x="60.8" y="165">CARD2</text>
<text x="251.3" y="173.9">CARD1</text>
</g>
<g font-size="1.5" fill="#000080">
<text x="90" y="10">C3</text>
<text x="87.5" y="22.7">C12</text>
<text x="209.4" y="29.1">USB2</text>
<text x="133.2" y="40.5">C5</text>
<text x="139.6" y="67.2">C8</text>
<text x="39.2" y="121.8">C4</text>
<text x="109.1" y="180.2">C16</text>
<text x="123.1" y="180.2">C18</text>
</g>
</svg>
